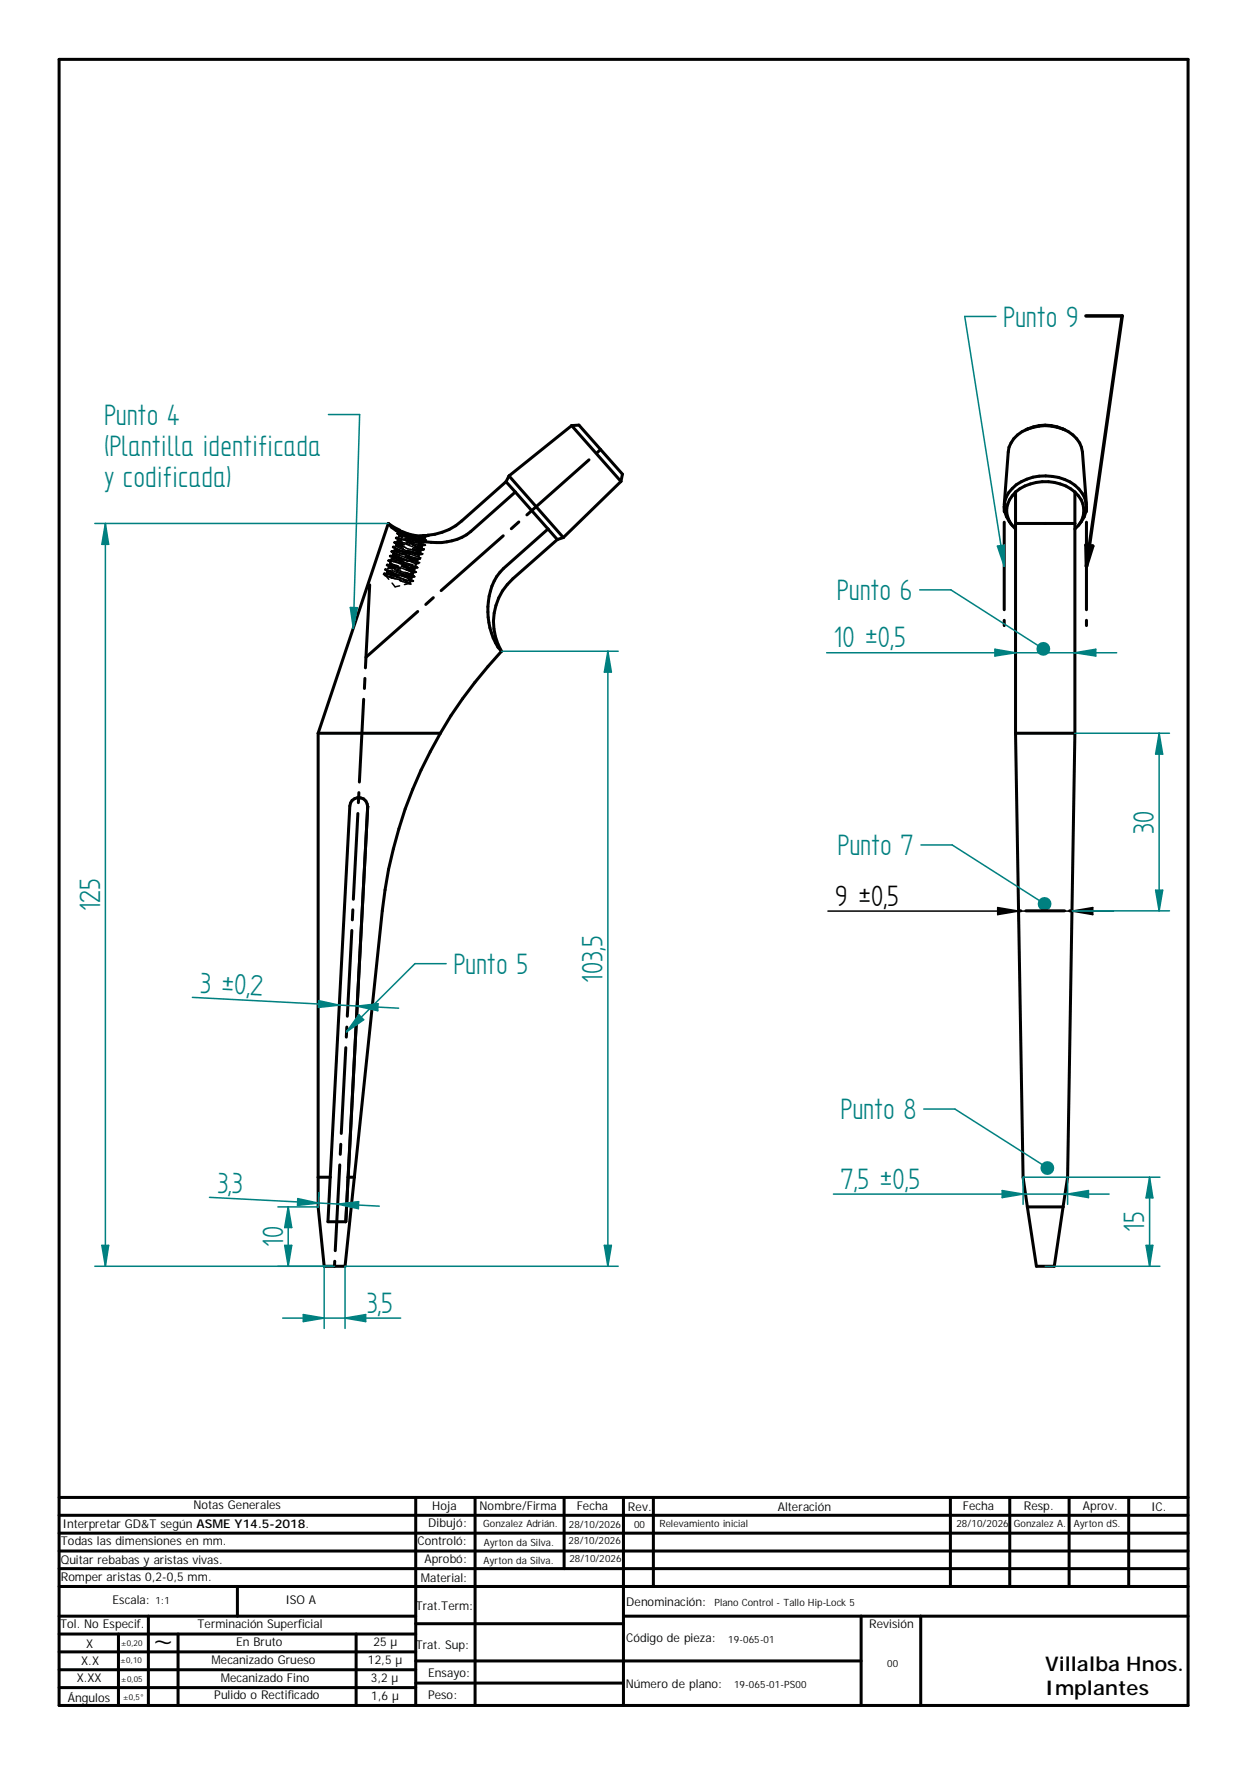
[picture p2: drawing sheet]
<svg xmlns="http://www.w3.org/2000/svg" width="210mm" height="297mm" viewBox="0 0 210 297" stroke-linecap="round" stroke-linejoin="round" font-family="sans-serif">
<g fill="none" stroke="#000" stroke-width=".51">
<path d="M9.9 10h190.1v277h-190.1zM96.2 71.6l8.3 9.4M96.2 71.6l-10.5 8.5M96.2 71.6l1.3-.1 7.3 8.3-.3 1.2M179.3 72.3a7.3 7.3 0 0 0-6.7 0M65.4 88.1l1.9 1.1M65.4 88.1l-11.8 35.3M67.7 89.5a7.2 7.2 0 0 0 4.1 .6l-1.1 .1M71.4 90.1h.2M71.5 90.1v.1M85.2 81.1l1.5 1.7M85.2 81.1l-7.5 6.6a9.5 9.5 0 0 1-5.7 2.4"/>
<path d="M85.7 80.1l9.1 10.4M85.7 80.1l-.5 1M86.7 82.8l-7.5 6.7a10.3 10.3 0 0 1-9.3 1.3 10.1 10.1 0 0 1-4.5-2.7M86.7 82.8l7.1 8M92.2 89l-7.4 6.7a10.3 10.3 0 0 0-2.5 9.1 9.4 9.4 0 0 0 2.1 4.8M93.8 90.8l-7.5 6.6a9.7 9.7 0 0 0-1.9 12.2M94.8 90.5l-1 .3M104.5 81l-9.7 9.5M169 85l.7-8.9a4.9 4.9 0 0 1 4.2-4.2 7.4 7.4 0 0 1 7.3 1.9l.5 .7 .5 1.6 .7 8.9M170.2 88.3a4.4 4.4 0 0 1 .9-6.7 8.7 8.7 0 0 1 9.8 .1 4.4 4.4 0 0 1 .8 6.6M170.9 82.8v40.6M170.9 82.8a4 4 0 0 0 0 6.2"/>
<path d="M170.9 88.1h10M180.9 82.8a4 4 0 0 1 0 6.2M180.9 82.8v40.6M180.9 82.8a8 8 0 0 0-10 0M84.4 109.6a77.5 77.5 0 0 0-10.3 13.8M53.6 123.4v79.7l1 10h3.5l6.2-59.8a75.5 75.5 0 0 1 9.8-29.9M53.6 123.4h20.5M61.9 135.8l-3.3 62.3M61.9 135.8l-3.7 69.8M61.9 135.7v.1M61.9 135.8a1.51 1.51 0 0 0-1.4-1.6 1.51 1.51 0 0 0-1.6 1.4l-3.3 62.5M170.9 123.4l1.3 74.7 .7 5"/>
<path d="M170.9 123.4h10M180.9 123.4l-1.2 74.7-.8 5M53.6 198.1h2M55.6 198.1l-.4 7.5h3M58.6 198.1l-.4 7.5M58.6 198.1h1M172.9 203.1l1.6 10h3l1.4-10M172.9 203.1h6M9.9 252h190.1M70 252v35M80 252v35M95 252v12"/>
<path d="M104.9 252v35M110 252v15M160 252v15M170 252v15M180 252v15M190 252v15M200 255h-190.1M200 258h-190.1M9.9 272h60.1M9.9 278h60.1M9.9 275h60.1M19.9 275v12"/>
<path d="M25 272v15M30 275v12M40 267v5M59.9 275v12M70 279.5h34.9M70 273.3h34.9M104.9 272h95.1M105 279.5h39.9M144.9 272v15M155 272v15M200 267h-190.1M200 261h-190.1"/>
<path d="M200 264h-190.1M9.9 284h60.1M9.9 281h60.1M70 283.3h34.9"/>
</g>
<g fill="none" stroke="#000" stroke-width=".25">
<path d="M64.6 96.6h.3M64.6 96.6l1.3 .6M64.6 96.5h.1M64.6 96.6h.1M64.6 96.5v.1M64.6 96.6l.5 .2M64.7 96.5l2.4 .7M64.7 96.5h.1M64.7 96.8l.3 .1M64.8 96.5h-.2M64.8 95.9l2.2 .9M64.8 95.9l1.2 .2"/>
<path d="M64.9 95.9v.1M64.9 95.8l-.1 .1M64.9 96.9l.5 .6M65 96.4h.1M65 95.8h-.1l4.5 1.9M65.1 95.1l1.3 .6M65.1 95.1l2.1 .5M65.1 96.1l.1 .2M65.1 96.8h.1M65.1 95h.1M65.1 95l1.7 .4M65.1 96.4h.1"/>
<path d="M65.1 95h.2M65.1 95.1l.1 .1M65.1 95v.1M65.2 95.1l1.3 .6M65.2 96.5l1 .4M65.2 96.4l2.1 .5M65.2 96.3h.1M65.2 96.3l3.3 1.4M65.3 97l1.1 .4M65.3 94.4l.4 .2M65.3 94.4l3 .7M65.3 95.4l.1 .1"/>
<path d="M65.4 95.6h.1M65.4 96.3h-.2M65.4 94.4h.1M65.4 95.7h-.2M65.4 95.5h.1M65.4 95.5l2 .5M65.4 95.5l.6 .3M65.4 94.3l4.9 1.2M65.5 97.1l1.9 .5M65.5 94.2l-.2 .2M65.6 94.6l.1 .1M65.6 93.5h.1"/>
<path d="M65.6 94.9h.1M65.6 93.6l.1 .1M65.6 94.9l-.1 .1M65.6 93.5v.1M65.7 93.5h.1M65.7 93.6l2.2 .9M65.7 97l1 .5M65.7 94.9l.7 .2M65.7 94.9h.1M65.7 94.7h.1M65.7 95l1.7 .7M65.7 93.5l1.6 .4"/>
<path d="M65.7 94.8l.7 .3M65.8 93.5h-.2M65.8 93.9l.1 .1M65.9 92.8h.1M65.9 97.2h.1M65.9 94.1h.1M65.9 92.8v.2M65.9 94.1l-.2 .1M65.9 92.8h-.1M65.9 92.8l1.5 .6M65.9 94l2 .4M65.9 94h.1"/>
<path d="M65.9 97.2l.1 .1M66 92.8l2.3 .5M66 94l.5 .3M66 98.1l.5 .7 .8-.2M66 96l2.5 1M66 93.7l3.6 .9M66 92.7l-.1 .1M66.1 92.1l2.8 1.2M66.1 92.1h.2M66.1 93.1l.1 .1M66.1 93.4h.1M66.1 92h.1"/>
<path d="M66.1 93.3h.1M66.1 94.2l3.4 .8M66.1 92.1l.1 .1M66.1 93.4h-.1M66.1 92v.1M66.2 93.4l.6 .1M66.2 93.4h.1M66.2 92l.1 .1M66.2 93.2h.1M66.2 96.9h.1M66.2 93.4l2.5 1.1M66.2 93.3l3.7 1.6"/>
<path d="M66.3 93l3.3 1.4M66.3 92.7l.5 .2M66.3 91.9l-.2 .1M66.3 92.1l4.4 1.8M66.3 92.1l.3 .1M66.3 91.3l2 .9M66.3 91.3l.3 .1M66.3 92.3l.1 .2M66.4 95.1l3 1.3M66.4 91.2l1.6 .4M66.4 95.7h.1M66.4 95.9l2.9 .7"/>
<path d="M66.4 92.6h.1M66.4 95.1l.7 .1M66.4 91.4h.1M66.4 91.2l-.1 .1M66.4 92.6l2.9 .7M66.4 92.5l.7 .1M66.4 91.3l.2 .1M66.4 92.5h.1M66.5 92.5l.6 .3M66.5 91.2h-.1M66.6 91.4l1.2 .5M66.6 91.4l1.2 .3"/>
<path d="M66.6 90.6l1.1 .5M66.6 90.6l2.4 .5M66.6 91.6l.1 .1M66.6 91.8v.1M66.6 90.6l.1 .1M66.6 91.9h-.1M66.7 91.9l3.2 1.4M66.7 91.7l1.3 .3M66.7 97.2l2.7 .6M66.7 91.7h.1M66.7 96.1l1.2 .5M66.7 91.7l1.2 .6"/>
<path d="M66.7 90.5l4.8 1.2M66.7 90.5h.1M66.8 90.4l-.2 .2M66.8 94.2l3.3 1.3M66.8 89.8l.3 .2M66.8 89.8h.3M66.8 90.8l.1 .2M66.9 91.1h.1M66.9 89.7h.1M66.9 89.8v.1M66.9 91.1h-.1M66.9 89.7l-.1 .1"/>
<path d="M66.9 91.1l2.1 .5M66.9 91.2l1.2 .5M66.9 90.9l.7 .2M66.9 90.9h.1M66.9 89.7l.2 .1M67 91l.6 .3M67 89.7l1 .3M67 89.7h.1M67.1 89.7h-.2M67.1 89.8l2.1 .9M67.1 89.8l3 .8M67.1 90h.1"/>
<path d="M67.1 90.1l.1 .1M67.1 90.3v.1M67.1 90.3l-.1 .1M67.2 90.2l.7 .1M67.2 90.2h.1M67.2 94.6l1.3 .5M67.2 93.1h.1M67.2 90.2l.6 .3M67.2 93.1l3.5 1M67.3 97.7l.5 .2M67.3 94.8h.1M67.3 89.2l.4 .3-.1-.1"/>
<path d="M67.3 89.6h.1M67.3 94.8l2.3 1M67.3 96.7l1.2 .3M67.3 89.2h.1M67.4 96.4l2.3 .6M67.4 89.6h.1M67.4 97.7l.9 .3M67.4 89.5v.1M67.4 89.4v.1M67.4 89.7l1.9 .8M67.4 89.6l1.1 .2M67.4 89.4h.1"/>
<path d="M67.4 97.6h.1M67.5 89.5l.6 .2M67.5 95.3l2.4 1M67.6 89.4h.1M67.6 95.2h.1M67.7 95.2h.1M67.7 95.2l1.9 .5M67.7 95.2l2.2 1M67.7 93l1.3 .6M67.8 96.6h.1M67.8 96.6l1.8 .5M67.8 92.8l1.3 .3"/>
<path d="M67.9 97.6l.9 .5M67.9 90.8l2.6 1M68.1 90.6l3 .7M68.2 96.3l1.5 .6M68.2 96.4l1.4 .6M68.2 89.7l.3 .1M68.2 93.7h.1M68.2 93.7l1.9 .4M68.2 91.5l1.3 .5M68.3 98l.5 .1M68.3 98l.2 .1M68.3 92.2l2.3 .6"/>
<path d="M68.3 91.2l1.3 .4M68.4 95.1h.1M68.4 95.9l1.5 .3M68.4 92.7l2.5 .6M68.5 97l.6 .3M68.5 97l.6 .2M68.5 93.6l1.6 .7M68.5 90.8l1.2 .5M68.5 89.8l.2 .1M68.5 97.7h.1M68.5 89.8l.5 .2M68.6 94l1.5 .4"/>
<path d="M68.6 94h.1M68.6 90.5l1.3 .3M68.6 92.6l2.4 .6M68.6 96.9l.6 .3M68.7 97.5l.7 .3M68.7 90l1.3 .5M68.8 98.2l.2 .1M68.8 95.7l.8 .2M68.8 90.6l2.6 1.1M68.8 98.1h.1M68.9 98.1h.1M68.9 98.2l-.8 .2"/>
<path d="M68.9 94.4l1.5 .3M68.9 98h.1M68.9 93.3h.1M68.9 91.4h.1M68.9 98.2h.1M69 94l1.4 .7M69 91.4l2.2 1M69 96.1l.9 .3M69 96.1h.1M69 97.9l-.1 .1M69 98.3h.1M69.1 90.3l2.1 .5"/>
<path d="M69.1 97.3h.1M69.1 97.4h.1M69.1 96.4l.2 .2M69.1 95.3l.6 .3M69.1 97.4l.2 .1M69.2 97.2h.1M69.2 92.8l1.2 .5M69.3 90.5h.1M69.3 97.2h-.1M69.3 96.6h.1M69.4 97.8h.1M69.4 96.6h.1"/>
<path d="M69.4 96.6l.1 .1M69.4 97.6v.2M69.4 97.7h.1M69.4 92.3l.9 .3M69.4 96.4h.1M69.4 92.5l1.6 .6M69.4 96.5h.1M69.4 91.7l1.8 .8M69.4 97.8l-.1 .1M69.5 96.4h.1M69.5 90.1l.4 .1M69.6 96.4h-.2"/>
<path d="M69.6 94.4h.1M69.6 95.8h.1M69.6 92.2l1.6 .3M69.6 97h.1M69.6 93.9l.6 .2M69.6 95.8l.2 .2M69.6 96.9l.1 .1M69.7 96.9h.1M69.7 95.6h.1M69.7 95.7h.1M69.7 97.1h.1M69.7 92.1l1.5 .4"/>
<path d="M69.7 97.1h-.2M69.7 92.4l.6 .2M69.7 97h.1M69.7 97v.1M69.8 96.4h.1M69.8 93.3l.6 .1M69.8 95.6l-.1 .1M69.9 96.3h.1M69.9 95.1h.1M69.9 90.2h.1M69.9 90.2l1.6 .7M69.9 95.1l.1 .1"/>
<path d="M69.9 96.1l.1 .1M69.9 94.9h.1M69.9 96.2h.1M69.9 95h.1M69.9 94.9h.2M70 94.9h.1M70 96.2h.1M70 96.2l-.1 .1M70 95.6h.2M70.1 92.9l.8 .4M70.1 94.3h.1M70.1 92.3l.6 .3"/>
<path d="M70.1 95.5h.1M70.1 94.3l.2 .1M70.1 95.4l.1 .1M70.2 94.1h.1M70.2 95.5h.1M70.2 94.2h.1M70.3 92.6l.3 .2M70.3 92.6h.4M70.3 90.3l1 .4M70.3 91.8h.2M70.4 90.3h-.3M70.4 93.6h.1"/>
<path d="M70.4 91.6l.6 .2M70.4 93.6l.1 .1M70.4 94.6l.1 .1M70.4 94.7h.1M70.4 93.3h.1M70.4 93.4h.1M70.4 93.4h.2M70.5 94.7h.1M70.5 90.4l.9 .2M70.5 93.4h.1M70.5 93.4l-.1 .1M70.5 94.7l-.2 .2"/>
<path d="M70.5 91.8l.4 .2M70.5 91.8l.4 .1M70.6 91l.6 .1M70.6 92.8h.1M70.6 90.2l.8 .3M70.7 92.8h.1M70.7 90.2l.1 .1M70.7 90.8l.5 .3M70.7 92.8l.1 .1M70.7 93.9v.2h-.2M70.7 92l.2 .1M70.7 92h.1"/>
<path d="M70.7 93.9h.1M70.7 92.6h.1M70.7 92.6v.1M70.8 91.7l.6 .1M70.9 92h.1M70.9 92.1h.1M70.9 93.3h.1M70.9 92l.1 .2M70.9 93.1l.1 .1M71 91.1h.1M71 93.1h.1M71 91.8h.1"/>
<path d="M71 91.9h.1M71 93.3h.1M71 93.3h-.2M71 91.2l.1 .1M71 93.2h.1M71 93.2v.1M71 90.3h.2M71 90.3h.1M71.1 91.3h.1M71.2 91.3h.1M71.2 92.5h.1M71.2 91.3l.1 .1"/>
<path d="M71.2 92.3v.1M71.2 92.4h.1M71.2 91.1h.1M71.2 92.5l-.2 .1M71.2 91.1v.1M71.3 90.7h.1M71.3 90.2h.1M71.3 90.3h.1M71.4 90.5h.1M71.4 90.6h.1M71.4 90.4h.1M71.4 91.7h.1"/>
<path d="M71.4 90.5l.1 .1M71.4 91.6l.1 .1M71.5 90.3h.1M71.5 90.4h.1M71.5 91.8h-.2M71.5 91.8h.1M71.5 90.3v.1M71.5 90.1h.1M71.5 90.9h.1M71.5 91.7v.1M71.6 90.3l-.1 .1M71.6 90.2h.1"/>
<path d="M71.7 90.8l.1 .1M71.8 90.9l-.3 .2M71.8 90.3h.1M71.8 90.1h.1M71.9 90.2h.1M71.9 90.1h.1M72 90.1h.1M72 90.2h.1M72 90.3h.1M72 90.3h-.2M72 90.1v.1M72 90.2v.1"/>
<path d="M58.7 139.3l-.2 3.5M59.1 135l-.2 .6-.1 1.8M61.1 134.4l-.4-.2h-.5l-.5 .2M61.7 135l.2 .7M61.9 135.7h.1M57.8 155.4l-.1 3.6M58.1 150l-.1 3.6M58.4 144.7l-.2 3.5M56.7 177l-.2 3.5M57 171.6l-.2 3.5M57.3 166.2l-.2 3.5M57.6 160.8l-.2 3.5"/>
<path d="M55.6 198.5l-.2 3.5M55.9 193.1l-.2 3.5M56.1 187.7l-.1 3.6M56.4 182.3l-.1 3.6M55.3 203.8l-.1 1.8"/>
</g>
<g fill="#000">
<circle cx="71.2" cy="90.2" r=".25"/>
<circle cx="71.5" cy="90.1" r=".25"/>
<circle cx="71.5" cy="90.2" r=".25"/>
<circle cx="71.6" cy="90.1" r=".25"/>
<circle cx="71.9" cy="90.1" r=".25"/>
<circle cx="72" cy="90.1" r=".25"/>
</g>
<path d="M172.2 198.1v4.6M179.7 198.1v4.6M168.7 200.4l3.5 .6-3.5 .5z" fill="none" stroke="#008080" stroke-width=".25"/>
<path d="M168.7 200.4l3.5 .6-3.5 .5z" fill="#008080"/>
<path d="M179.7 201l3.5-.6v1.1z" fill="none" stroke="#008080" stroke-width=".25"/>
<path d="M179.7 201l3.5-.6v1.1z" fill="#008080"/>
<path d="M167.5 109.3l3.4 .6-3.4 .5zM140.3 201h46.4" fill="none" stroke="#008080" stroke-width=".25"/>
<path d="M167.5 109.3l3.4 .6-3.4 .5z" fill="#008080"/>
<path d="M180.9 109.9l3.5-.6v1.1z" fill="none" stroke="#008080" stroke-width=".25"/>
<path d="M180.9 109.9l3.5-.6v1.1z" fill="#008080"/>
<path d="M16 88.1h49.4M17.7 88.1l.6 3.5h-1.2zM139.1 109.9h48.9M16 213.1h40.3" fill="none" stroke="#008080" stroke-width=".25"/>
<path d="M17.7 88.1l.6 3.5h-1.2z" fill="#008080"/>
<path d="M17.1 209.6h1.2l-.6 3.5z" fill="none" stroke="#008080" stroke-width=".25"/>
<path d="M17.1 209.6h1.2l-.6 3.5z" fill="#008080"/>
<path d="M17.7 88.1v125M84.4 109.6h19.7M102.3 109.6l.6 3.5h-1.2zM58.1 213.1h46" fill="none" stroke="#008080" stroke-width=".25"/>
<g fill="none" stroke="#000" stroke-width=".51">
<path d="M99.1 77.4l-10.4 9.3M101.1 75.6l-.6 .6M62.2 98.4l-.7 14M84.7 90.2l-10.4 9.2M87.3 87.8l-1.2 1.2M61.2 117.7l-.7 13.9M61.4 114.2l-.1 1.7M70.3 102.9l-8.7 7.7M72.9 100.6l-1.2 1.1M60.2 136.9l-.7 14.4M60.4 133.4l-.1 1.7M59.2 156.6l-.7 14.4"/>
<path d="M59.4 153.1l-.1 1.7M58.2 176.3l-.8 14.5M58.4 172.8l-.1 1.7M57.2 196l-.8 14.5M57.4 192.6l-.1 1.7M56.3 212.3v.8"/>
</g>
<path d="M102.3 109.6l.6 3.5h-1.2z" fill="#008080"/>
<path d="M101.7 209.6h1.2l-.6 3.5z" fill="none" stroke="#008080" stroke-width=".25"/>
<path d="M101.7 209.6h1.2l-.6 3.5z" fill="#008080"/>
<path d="M102.3 109.6v103.5M54.6 213.1v10.5M58.1 213.1v10.5M58.1 221.8l3.5-.6v1.2z" fill="none" stroke="#008080" stroke-width=".25"/>
<path d="M58.1 221.8l3.5-.6v1.2z" fill="#008080"/>
<path d="M51.1 221.2l3.5 .6-3.5 .6z" fill="none" stroke="#008080" stroke-width=".25"/>
<path d="M51.1 221.2l3.5 .6-3.5 .6z" fill="#008080"/>
<path d="M46.8 203.1h6.8M46.8 213.1h9.5M48.5 203.1l.6 3.5h-1.2zM47.6 221.8h19.8" fill="none" stroke="#008080" stroke-width=".25"/>
<path d="M48.5 203.1l.6 3.5h-1.2z" fill="#008080"/>
<path d="M47.9 209.6h1.2l-.6 3.5z" fill="none" stroke="#008080" stroke-width=".25"/>
<path d="M47.9 209.6h1.2l-.6 3.5z" fill="#008080"/>
<path d="M48.5 203.1v10M50.1 201.7l3.5 .8-3.5 .4zM53.7 200.7l-.1 2.4" fill="none" stroke="#008080" stroke-width=".25"/>
<path d="M50.1 201.7l3.5 .8-3.5 .4z" fill="#008080"/>
<path d="M56.9 202.6l3.5-.4-.1 1.2z" fill="none" stroke="#008080" stroke-width=".25"/>
<path d="M56.9 202.6l3.5-.4-.1 1.2z" fill="#008080"/>
<path d="M172.2 198.1h23M35.3 201.5l28.5 1.5M175.9 213.1h19.3M192.9 209.6h1.2l-.6 3.5z" fill="none" stroke="#008080" stroke-width=".25"/>
<path d="M192.9 209.6h1.2l-.6 3.5z" fill="#008080"/>
<path d="M193.5 198.1l.6 3.5h-1.2z" fill="none" stroke="#008080" stroke-width=".25"/>
<path d="M193.5 198.1l.6 3.5h-1.2z" fill="#008080"/>
<path d="M53.6 168.4l3.5 .8-3.5 .3zM193.5 198.1v15" fill="none" stroke="#008080" stroke-width=".25"/>
<path d="M53.6 168.4l3.5 .8-3.5 .3z" fill="#008080"/>
<path d="M60.1 169.3l3.5-.4v1.2z" fill="none" stroke="#008080" stroke-width=".25"/>
<path d="M60.1 169.3l3.5-.4v1.2z" fill="#008080"/>
<path d="M32.4 167.9l34.7 1.8M69.8 162.2l-11.5 11.5" fill="none" stroke="#008080" stroke-width=".25"/>
<path d="M169 85.3v.8M169 87.9v14.7M182.9 85.3v.8M182.9 87.9v14.7M169 104.4v.9M182.9 104.4v.9" fill="none" stroke="#000" stroke-width=".51"/>
<path d="M60.4 170.8l.8 .8-2.9 2.1z" fill="#008080"/>
<path d="M60.5 69.8l-1 35.9M60.4 170.8l.8 .8-2.9 2.1zM69.8 162.2h5.3" fill="none" stroke="#008080" stroke-width=".25"/>
<path d="M59 102.2l1.2 .1-.7 3.4z" fill="#008080"/>
<path d="M55.3 69.8h5.2M160.1 99.3l15.5 9.9M59 102.2l1.2 .1-.7 3.4z" fill="none" stroke="#008080" stroke-width=".25"/>
<circle cx="175.6" cy="109.2" r="1.17" fill="#008080"/>
<path d="M154.8 99.3h5.3M160.3 142.2l15.5 9.9" fill="none" stroke="#008080" stroke-width=".25"/>
<circle cx="175.8" cy="152.1" r="1.17" fill="#008080"/>
<path d="M155 142.2h5.3M160.7 186.6l15.6 10" fill="none" stroke="#008080" stroke-width=".25"/>
<circle cx="176.3" cy="196.6" r="1.17" fill="#008080"/>
<path d="M162.4 53.3l6.6 42M155.5 186.6h5.2" fill="none" stroke="#008080" stroke-width=".25"/>
<path d="M167.9 91.9l1.2-.2-.1 3.6z" fill="#008080"/>
<path d="M162.4 53.3h5.2M167.9 91.9l1.2-.2-.1 3.6zM180.9 123.4h16M195.1 123.4l.6 3.5h-1.2zM180.5 153.3h16.3" fill="none" stroke="#008080" stroke-width=".25"/>
<path d="M182.8 53.2h6.1l-6 42.1M182.8 91.7l1.1 .2-1 3.4z" fill="none" stroke="#000" stroke-width=".59"/>
<path d="M182.8 91.7l1.1 .2-1 3.4zM167.9 152.7l3.6 .6-3.6 .6zM180.5 153.3l3.4-.6v1.2z" fill="#000"/>
<path d="M171.4 153.3h.4M172.7 153.3h6.5M180 153.3h.5" fill="none" stroke="#000" stroke-width=".51"/>
<path d="M139.4 153.3h48.1M167.9 152.7l3.6 .6-3.6 .6zM171.4 153.3v1.8M180.5 153.3v1.8M180.5 153.3l3.4-.6v1.2z" fill="none" stroke="#000" stroke-width=".25"/>
<path d="M195.1 123.4l.6 3.5h-1.2z" fill="#008080"/>
<path d="M194.5 149.8h1.2l-.6 3.5z" fill="none" stroke="#008080" stroke-width=".25"/>
<path d="M194.5 149.8h1.2l-.6 3.5z" fill="#008080"/>
<path d="M195.1 123.4v29.9" fill="none" stroke="#008080" stroke-width=".25"/>
<g font-size="5.6" fill="#008080">
<text x="168.9" y="55">Punto 9</text>
<text x="17.5" y="71.5">Punto 4</text>
<text x="17.5" y="76.8">(Plantilla identificada</text>
<text x="17.5" y="82">y codificada)</text>
<text x="140.9" y="101">Punto 6</text>
<text x="140.4" y="109">10 ±0,5</text>
<text x="141" y="143.9">Punto 7</text>
<text x="194.2" y="140.3" transform="rotate(-90 194.2 140.3)">30</text>
<text x="16.8" y="153.4" transform="rotate(-90 16.8 153.4)">125</text>
<text x="33.7" y="167" transform="rotate(3 33.7 167)">3 ±0,</text>
<text x="42.1" y="167.5" transform="rotate(3 42.1 167.5)">2</text>
<text x="76.3" y="163.9">Punto 5</text>
<text x="101.4" y="165.4" transform="rotate(-90 101.4 165.4)">103,5</text>
<text x="141.5" y="188.4">Punto 8</text>
<text x="36.5" y="200.7" transform="rotate(3 36.5 200.7)">3,</text>
<text x="39" y="200.8" transform="rotate(3 39 200.8)">3</text>
<text x="141.5" y="200.1">7,5 ±0,5</text>
<text x="47.7" y="209.8" transform="rotate(-90 47.7 209.8)">10</text>
<text x="192.6" y="207.3" transform="rotate(-90 192.6 207.3)">15</text>
<text x="61.7" y="220.9">3,5</text>
</g>
<g font-size="5.6">
<text x="140.6" y="152.4">9 ±0,5</text>
<text x="25.9" y="278.4">~</text>
</g>
<g font-size="3.4">
<text x="175.9" y="281.1">Villalba Hnos.</text>
<text x="175.9" y="285.2">Implantes</text>
</g>
<g font-size="2">
<text x="10.5" y="257.1">Interpretar GD&amp;T segúnASME Y14.5-2018.</text>
<text x="32.6" y="254">Notas Generales</text>
<text x="72.1" y="257">Dibujó:</text>
<text x="72.7" y="254.2">Hoja</text>
<text x="80.7" y="254">Nombre/Firma</text>
<text x="97.1" y="254.1">Fecha</text>
<text x="105.7" y="254.3">Rev.</text>
<text x="130.9" y="254.2">Alteración</text>
<text x="162.1" y="254.1">Fecha</text>
<text x="172.3" y="254.1">Resp.</text>
<text x="182.3" y="254.1">Aprov.</text>
<text x="193.8" y="254.2">IC.</text>
<text x="10.2" y="260.1">Todas las dimensiones en mm.</text>
<text x="10.2" y="263.1">Quitar rebabas y aristas vivas.</text>
<text x="70.3" y="260.1">Controló:</text>
<text x="71.5" y="263.1">Aprobó:</text>
<text x="10.2" y="266">Romper aristas 0,2-0,5 mm.</text>
<text x="70.8" y="266.2">M</text>
<text x="72.4" y="266.2">aterial:</text>
<text x="10.1" y="274.1">Tol. No Especif.</text>
<text x="18.9" y="270">Escala:</text>
<text x="33.2" y="274.1">Terminación Superficial</text>
<text x="48" y="270">ISO A</text>
<text x="70" y="270.9">Trat.Term:</text>
<text x="105.4" y="270.3">Denominación:</text>
<text x="146.3" y="274">Revisión</text>
<text x="13.7" y="280.2">X.X</text>
<text x="14.5" y="277.3">X</text>
<text x="35.6" y="280.1">M</text>
<text x="37.2" y="280.1">ecanizado Grueso</text>
<text x="39.8" y="277.1">En Bruto</text>
<text x="61.9" y="280.1">12,5 µ</text>
<text x="62.9" y="277">25 µ</text>
<text x="70" y="277.5">Trat. Sup:</text>
<text x="105.4" y="276.4">Código de pieza:</text>
<text x="11.4" y="286.4">Ángulos</text>
<text x="12.9" y="283.1">X.XX</text>
<text x="36.1" y="286">Pulido o Rectificado</text>
<text x="37.2" y="283.1">M</text>
<text x="38.7" y="283.1">ecanizado Fino</text>
<text x="62.4" y="283.1">3,2 µ</text>
<text x="62.5" y="286.1">1,6 µ</text>
<text x="72.1" y="282.2">Ensayo:</text>
<text x="72.1" y="285.9">Peso:</text>
<text x="105.3" y="284.1">Número de plano:</text>
</g>
<g font-size="1.7">
<text x="81.3" y="257">Gonzalez Adrián.</text>
<text x="95.8" y="257.2">28/10/2026</text>
<text x="106.7" y="257.1">00</text>
<text x="111" y="257">Relevamiento inicial</text>
<text x="161" y="257">28/10/2026</text>
<text x="170.6" y="256.9">Gonzalez A.</text>
<text x="180.8" y="256.9">Ayrton dS.</text>
<text x="81.4" y="263.2">Ayrton da Silva.</text>
<text x="81.4" y="260.2">Ayrton da Silva.</text>
<text x="95.7" y="259.9">28/10/2026</text>
<text x="95.8" y="262.9">28/10/2026</text>
<text x="26.2" y="270">1:1</text>
<text x="120.3" y="270.2">Plano Control - Tallo Hip-Lock 5</text>
<text x="122.6" y="276.4">19-065-01</text>
<text x="149.4" y="280.5">00</text>
<text x="123.6" y="284.1">19-065-01-PS00</text>
</g>
<g font-size="1.4">
<text x="20.2" y="279.9">±0,10</text>
<text x="20.3" y="277">±0,20</text>
<text x="20.4" y="283">±0,05</text>
<text x="20.7" y="286.1">±0,5°</text>
</g>
</svg>
